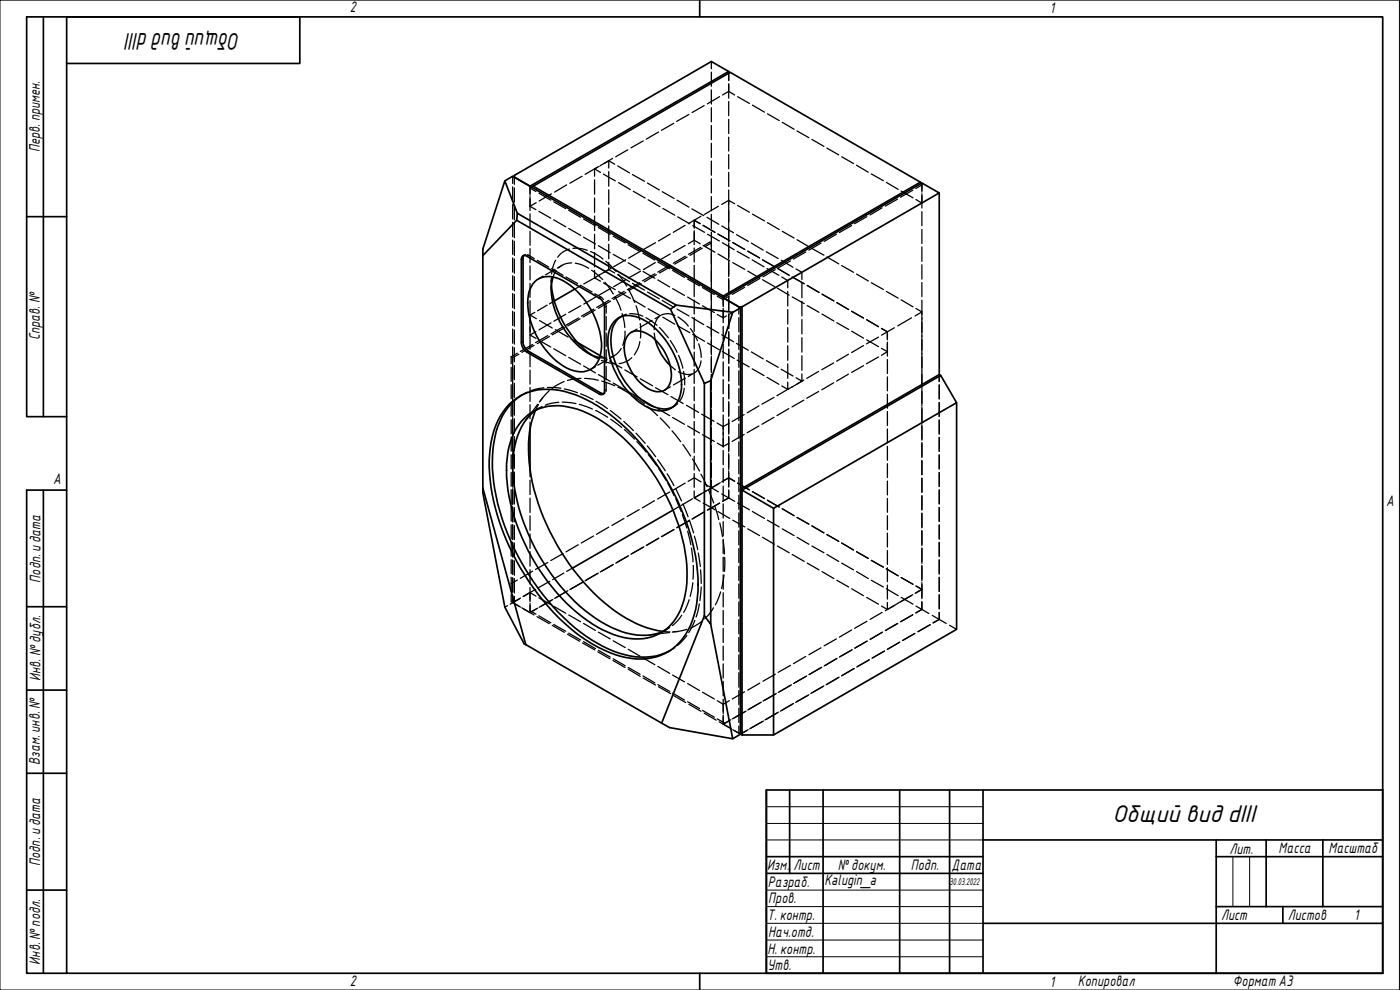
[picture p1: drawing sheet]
<svg xmlns="http://www.w3.org/2000/svg" width="420mm" height="297mm" viewBox="0 0 420 297" stroke-linecap="round" stroke-linejoin="round" font-family="sans-serif">
<g fill="none" stroke="#000" stroke-width=".51">
<path d="M218.7 21.4v.6M151.5 54.3l2.4-1.4 68.3 39.5-2.3 1.3M154.4 52.6l59.1-34.1 5.2 2.9-59.6 34.5-4.7-2.8zM159.5 56.2l.5-.3 57 32.9v.5M276.2 54.7l-59.2 34.1M276.4 55l-.2-.3-57.1-33-59.1 34.2M281.9 57.9v54.5M155.1 66.1l.2-2.1 47.6 27.6-1.7 1.2M155.1 66.1l46.1 26.7M155.1 66.1l-10.2 10.6M155.3 64l-3.8-9.7-6.6 20.4v73.2l6.6 34.3 5.8 11 .5 .2M156.8 76.8l1-.1 22 12.7 1 1 .6 1.4v25.4a.98 .98 0 0 1-.4 1.1 .98 .98 0 0 1-1.2-.1l-21.7-12.6-1-.9-.6-1.9v-25z"/>
<path d="M157.2 76.6l-.2 .6v25.8l.6 1.4 1 1 21.7 12.5 .9 .2M160.5 84.5a7.1 7.1 0 0 1 8.7-.2 24.4 24.4 0 0 1 11.3 20 7.5 7.5 0 0 1-3.9 6.8 8.9 8.9 0 0 1-8.5-1.9 24.1 24.1 0 0 1-9.7-19.5 7.7 7.7 0 0 1 2.1-5.2zM165.5 85.5a30.3 30.3 0 0 0 12.1 21M166 83.1a18.2 18.2 0 0 0 2 13.3 21.1 21.1 0 0 0 11 10.6l1 .3M172.5 86.7l-6.1 3.6M184.3 96.5a5.9 5.9 0 0 1 6.5-1.5 20.8 20.8 0 0 1 11.6 11.5 16 16 0 0 1 1.1 13.8 6 6 0 0 1-7.8 2.5 22.7 22.7 0 0 1-12.4-14.6 13.6 13.6 0 0 1 .5-11zM186.1 95.2a7.9 7.9 0 0 0-2.8 6.9 24.4 24.4 0 0 0 12 19.6l2.1 .7a6.1 6.1 0 0 0 4.3-.2M201.2 92.8l10.2 22.2M202.9 91.6l17 2.1-6.6 20.5M217 89.3l4.7 2.8h1v54.4M217 89.3l59.7-34.4 5.2 3-59.2 34.2M222.2 92.4v127.9l-2.3 1.4"/>
<path d="M156.5 118.6a19.3 19.3 0 0 0-8.3 14.3 53.6 53.6 0 0 0 5 29.1 68.9 68.9 0 0 0 24.3 29.9 27 27 0 0 0 19.3 4.9l4-1.4M173.4 102.8l6.7 3.9M188.5 100.6a4.1 4.1 0 0 1 5.3-.7 14.9 14.9 0 0 1 7.6 13.9 3.9 3.9 0 0 1-5.9 3.3 14.8 14.8 0 0 1-8-14.5zM196.7 102a16.3 16.3 0 0 0 4.4 7.7M211.4 115l1.9-.8v73.1l-1.9-2.5M211.4 115v69.8M282.3 112.6l-.4-.2-59.7 34.4M152.8 121.3a17.2 17.2 0 0 1 18.1-3.4 49.3 49.3 0 0 1 23.2 17.4 70.1 70.1 0 0 1 15.4 38 28 28 0 0 1-4.6 18.3 16.2 16.2 0 0 1-17.1 5.7 42.5 42.5 0 0 1-20.2-12 72.9 72.9 0 0 1-20.5-41 30.3 30.3 0 0 1 3.8-20.7zM157.5 125.4a14.4 14.4 0 0 1 14.1-3 40 40 0 0 1 20.1 13.9 59.3 59.3 0 0 1 14.5 35.1 21.6 21.6 0 0 1-5.9 17.1 15.6 15.6 0 0 1-16.1 1.9 47.3 47.3 0 0 1-21.1-17.6 57.6 57.6 0 0 1-11.1-31.7 21.4 21.4 0 0 1 5.5-15.7zM159.1 128.8v12.1M160.7 123.2a36.7 36.7 0 0 0-.9 21.6 68.3 68.3 0 0 0 24.7 38.5 32.5 32.5 0 0 0 14.4 6.2M160.9 123a17.7 17.7 0 0 0-6.7 12.4 47.6 47.6 0 0 0 4.5 25.3 57.3 57.3 0 0 0 23.2 26.7 20.5 20.5 0 0 0 16.1 2.5l1.2-.6"/>
<path d="M287.1 120.8v68l-54.9 31.7M144.9 146.4l12.9 47M201.9 153.1l-30.1 17.4M222.7 147.1l9.5 5.4v68h-9.5zM232.2 152.5l54.9-31.7-4.8-8.2-59.6 34.5-.5-.3v73.5l.5 .2M211.4 184.8l-12.8 32.2M213.3 187.3l6.6 34.4-19-3.4-43.1-24.9"/>
</g>
<path d="M157 77.5l-.5 .3M157 102.5l-.5 .3M158.6 105.4l-.5 .2M180.3 117.9l-.5 .3" fill="none" stroke="#000" stroke-width=".38"/>
<path d="M158.3 76.8l-.2 .1M158.6 76.6l-.2 .1M180 89.3l-.2 .1M180.3 89.1l-.2 .1M181.6 92.1l-.2 .2M181.9 91.9l-.2 .2M181.6 117.1l-.2 .1M181.9 117h-.2" fill="none" stroke="#000" stroke-width=".3"/>
<g fill="none" stroke="#000" stroke-width=".38">
<path d="M213.5 18.5v2.1M197.6 39.6l-3.7 2.2M202.2 37l-3.7 2.1M206.8 34.3l-3.7 2.1M211.3 31.7l-3.6 2.1M213.5 21.6v4.3M213.5 27v4.2M213.5 32.3v4.3M213.5 37.6v4.3M216 29l-3.7 2.2M218.7 25.3v2.1l1.8 1.1M218.7 22v2.2"/>
<path d="M218.7 25.2v4.2M218.7 30.5v4.2M218.7 35.8v4.3M218.7 27.4l-1.8 1.1M221.4 29l3.5 2M225.8 31.5l3.6 2.1M230.3 34.1l3.6 2.1M234.8 36.7l3.5 2.1M239.2 39.3l3.6 2M153.9 52.9v2.1M153.9 56.1v4.3M154.4 53.1v2.2"/>
<path d="M154.4 56.4v4.2M159.1 55.9v2.7M159.1 59v4.2M159.2 56.3l-.1 .1 1.7 1.1M159.5 56.2h-.1M161.7 58l3.6 2.1M165.5 58.2l-3.7 2.1M170.1 55.5l-3.7 2.1M174.7 52.9l-3.7 2.1M178.4 50.7l1.8 1M178.4 50.7v2.2M178.4 54v4.3"/>
<path d="M178.4 59.4v4.3M179.3 50.2l-3.7 2.1M179.8 49.9l-1.4 .8M181.1 52.2l3.6 2.1M182.7 48.2l1.8 1.1M182.7 48.2l-1.4 .9M182.7 48.2v2.2M182.7 51.5v4.4M182.7 56.9v4.4M183.8 47.5l-3.7 2.2M185.4 49.8l3.5 2.1M185.6 54.8l3.6 2.1"/>
<path d="M188.4 44.9l-3.6 2.1M189.8 52.4l3.6 2M190.1 57.4l3.5 2M193 42.3l-3.6 2.1M194.3 54.9l3.6 2.1M194.5 59.9l3.6 2.1M198.8 57.5l3.5 2M213.5 43v4.2M213.5 48.3v4.3M213.5 53.6v4.3M213.5 59v4.2M218.7 41.1v4.2"/>
<path d="M218.7 46.4v4.3M218.7 51.7v4.3M218.7 57v5.2M243.6 41.8l3.7 2.1M248.2 44.4l3.5 2.1M252.6 47l3.6 2.1M257 49.6l3.6 2.1M261.5 52.2l3.6 2M266 54.7l3.6 2.1M269.4 59.7l-3.7 2.1M270.4 57.3l3.6 2.1M273.9 57.1l-3.6 2.1"/>
<path d="M274.9 59.9l1.8 1M276.4 55l.1 .2M276.6 55.4l-1.8 1.2M276.7 54.9v2.7M276.7 58.2v4.2M153.9 61.4v4.3M153.9 66.7v4.3M153.9 72.1v4.2M153.9 77.4v4.2M154.4 61.7v4.3M154.4 67v4.3M154.4 72.4v4.2"/>
<path d="M154.4 77.7v4.3M157.2 76.7l-.2 .1M157.7 76.4l-.5 .2 .2-.1M158.2 76.4l2.1 1.2M159.1 64.2v4.2M159.1 69.4v4.2M159.1 74.6v4.2M159.1 79.8v4.2M160.9 60.8l-1.8 1.1 1.7 1M161.2 78.1l3.5 2M161.7 63.4l3.6 2.1M166.2 60.6l3.6 2"/>
<path d="M166.2 66l3.6 2.1M166.8 78.1l-1 2.5-.3 1.6M168.7 79.6l-1.4 .8M170.7 63.1l3.5 2.1M170.7 68.6l3.5 2M170.9 74.7l-.3 .2a5.4 5.4 0 0 0-3.2 2.3M171.6 78.9h-.7a5.2 5.2 0 0 0-3.3 1.5M172 74.5l2.4 .1 1.8 .5M172.7 79a9.5 9.5 0 0 1 4 1.5M175.1 65.7l3.6 2M175.1 71.2l3.6 2M177.2 75.5l1.6 .7 2.2 1.5"/>
<path d="M178.4 64.8v4.4M178.4 70.3v4.4M178.4 75.7v4.4M179.6 68.2l3.5 2.1M179.6 73.7l3.5 2.1M181.8 78.4l3.1 3.1M182.7 62.4v4.3M182.7 67.8v4.4M182.7 73.3v4.3M182.7 78.7v2.2M184 70.9l3.6 2M184 76.3l3.6 2"/>
<path d="M187.8 78l-3.7 2.1M188.5 73.5l3.6 2M188.5 78.9l3.6 2M192.2 75.4l-3.5 2.1M193 76l3.5 2M196.7 78.8l-3.6 2.1M196.7 72.8l-3.6 2.1M197.4 78.6l3.6 2M198.9 62.5l3.6 2.1M201.1 79.5l-3.7 2.1M201.2 76.2l-3.7 2.1M201.2 70.2l-3.6 2.1"/>
<path d="M201.6 79.8l-3.7 2.1M203.2 60.1l3.6 2.1M203.4 65.1l3.6 2.1M205.6 73.6l-3.5 2.1M205.6 67.6l-3.5 2.1M205.7 76.9l-3.6 2.1M206.2 77.1l-3.7 2.1M206.6 73.1l1.7-1 1.8 1M207.6 62.7l3.6 2M207.9 67.7l3.6 2M208.3 66.1l-1.7 1M208.3 66.1v2.4"/>
<path d="M208.3 69.2v4.2M208.3 74.4v4.2M208.3 79.6v4.2M208.3 66.1l1.8 1M210.3 74.2l-3.7 2.1M210.4 64.9l-2.1 1.2M210.8 74.5l-3.7 2.1M211 73.6l3.6 2.1M211 67.6l3.6 2.1M212.2 65.2l3.5 2.1M212.3 70.3l3.6 2M213.2 72.7l-2 1"/>
<path d="M213.4 72.8l-1.7 1.2M213.5 64.3v4.3M213.5 69.6v15.9M215.5 76.2l3.5 2.1M215.5 70.2l3.5 2M215.6 61.9l-4.1 2.4M216.6 67.8l3.6 2M216.8 72.8l3.5 2.1M218.7 62.3v5.1M218.7 67.6v5M218.7 72.9v4.9M218.7 78.3v4.7"/>
<path d="M219.9 78.8l3.6 2M219.9 72.8l3.6 2.1M220.5 61.1l-1.8-1-2.1 1.2M221 70.4l3.6 2M221.2 75.4l3.7 2.1M221.4 61.6l3.5 2.1M224.4 75.4l3.6 2M225.5 72.9l3.5 2.1M225.7 78l3.6 2.1M225.8 64.2l3.6 2.1M228.9 78l3.5 2M230 75.6l3.6 2"/>
<path d="M230.3 66.8l3.6 2.1M234.4 78.1l3.6 2.1M234.8 69.4l3.5 2M237.2 78.3l-3.6 2.1M239.2 71.9l3.6 2.1M241.8 75.6l-3.7 2.1M243.6 74.5l3.7 2.1M246.4 72.9l-3.6 2.1M248.2 77.1l3.5 2.1M251 70.3l-3.7 2.1M252.6 79.7l3.6 2M255.6 67.7l-3.7 2.1"/>
<path d="M260.2 65l-3.7 2.1M264.7 62.3l-3.6 2.2M276.7 63.5v4.2M276.7 68.8v4.3M276.7 74.1v4.3M276.7 79.4v4.3M153.9 82.7v4.3M153.9 88.1v4.2M153.9 93.4v4.2M153.9 98.7v4.3M154.4 83v4.3M154.4 88.3v4.3"/>
<path d="M154.4 93.6v4.3M154.4 99v4.2M159.1 85v4.2M159.1 90.2v4.2M159.1 94.5v6M159.1 94.5l1.9 1.1M160.5 93.7l-1.4 .8M160.8 99.5l-1.7 1M161.9 96.2l3.8 2.2M163 82.9l-1.4 .8M164.2 91.6l-2.9 1.7M165.4 96.9l-3.7 2.1"/>
<path d="M165.4 84.1v.8M165.4 85.8v1M165.5 83.4v2.1M165.5 80.6l3.5 2M166.4 90.3l-1.5 .9M166.6 80.8l-2.9 1.7M166.7 98.9l3.8 2.2M166.9 81.2l-.9 1.9M169 98l-3.6 2.2M169.5 98.3l-3.7 2.1M169.8 94.3l-3.6 2.1M169.9 83.1l3.5 2"/>
<path d="M173.6 95.4l-3.7 2.1M174.1 95.7l-3.7 2.1M174.2 85.6l3.5 2M174.3 91.7l-3.6 2.1M174.3 85.7l-1.8 1M177.5 81.1l3.3 2.8M178.2 92.8l-3.7 2.1M178.4 81.1v2.3M178.5 88.1l1.8 1 .8 .7M178.6 93l-3.6 2.1M178.8 89.1l-3.6 2.1M178.8 83.2l-3.6 2"/>
<path d="M179.8 82.5l-1.4 .9 1.8 1M181.1 84.9l3.6 2M181.5 84.7l2.6 3.5M181.7 90.9l.2 1v2.1M181.9 95v4M181.9 99.9v4M182.7 80.9l-1.4 .8M182.7 80.9l1.8 1M182.8 90.1l-3.7 2.2M183.3 86.5l-3.7 2.1M183.3 80.6l-3.6 2M183.3 90.3l-3.7 2.2"/>
<path d="M184.6 89.1l1.8 4M185.4 82.4l3.5 2.1M185.6 82.3l2.5 3.5M185.6 87.5l3.6 2M185.9 95.2l-.2 .2M186.6 94.9l-.4 .1M186.7 94.1l.8 4.2M187.3 87.4l-3.6 2.2M187.6 99.4l-.1 2.2-.6 2M187.7 84l-3.6 2M187.8 87.7l-3.7 2.1M188 94.3l-1.9 .9"/>
<path d="M188.7 86.8l1.8 3.9M189 94.2l2.1 .1 1.8 .6M189.8 85l3.6 2M190.1 90l3.5 2.1M190.9 91.7l1.1 4.3M191.2 98.7l-1.8 1M192 84.8l-3.7 2.1M192.2 97.1v4.3M192.2 81.4l-3.6 2M192.4 85.1l-3.7 2.1M193 81.5l3.5 2M193.9 95.3l3.3 2.3"/>
<path d="M194.3 87.6l3.6 2M194.5 92.6l3.6 2.1M195.7 96.1l-3.6 2.1M196.3 99.9l.4 2.1M196.5 82.2l-3.7 2.1M197 82.4l-3.6 2.2M197.4 84l3.6 2.1M197.7 95.1l-.9 1.5-.5 1.5v.8M197.9 98.3l2.7 3M198.4 94.6l-1.8 1M198.6 94.5l.5-.2a4.3 4.3 0 0 1 3.5 .4M198.8 90.2l3.5 2.1"/>
<path d="M198.9 95.2l3.6 2.1M201.9 81.1l3.5 2.1M201.9 86.6l3.5 2M203.2 92.8l3.6 2M203.4 97.8l3.6 2M203.5 95.1l1.8 1.3 1.3 1.4M206.4 83.7l3.5 2.1M206.4 89.1l3.5 2.1M207.2 98.6l1.5 2.2 .6 1.4M207.6 95.3l3.6 2.1M208.3 84.8v4.2M208.3 90v4.2"/>
<path d="M208.3 95.2v4.2M210.8 86.3l3.6 2.1M210.8 91.7l3.6 2.1M212.2 97.9l3.5 2M213.5 85.6v5.1M213.5 90.9v5.1M213.5 96.3v5M217 93.1v2.3l-1.7-1.1M217 89.3v2.8M217 92.6v4.2M217 97.9v4.3M218 94.8l-1 .6"/>
<path d="M218.7 83.6v4.6M218.7 88.9v4.5M218.7 94.2v4.4M218.7 99.5v4.3M218.9 88.8l-1.9 1.1-1.7-1M219.9 93.7l-1 .6M221.7 92.1v2.1M221.7 95.3v4.3M222.4 92.3l-.2 .1M222.7 92.1l-.1 .1M223.5 86.2l-3.7 2.1M224.4 81.3l3.6 2.1"/>
<path d="M228 83.6l-3.6 2M228.9 83.9l3.5 2.1M230.2 80.6l3.5 2M232.7 80.9l-3.7 2.1M233.3 86.5l3.6 2.1M233.3 80.5l3.6 2.1M234.6 83.1l1.8 1.1v2.1M236.4 87.4v4.4M236.4 92.9v4.3M236.4 98.3v4.4M237.7 89.1l3.7 2M237.7 83.1l3.7 2"/>
<path d="M238.9 80.7l1.8 1v2.2M240.7 84.9v4.4M240.7 90.4v4.4M240.7 95.9v4.3M242.3 91.7l3.5 2M242.3 85.6l3.5 2.1M246.7 94.2l3.6 2.1M246.7 88.3l3.6 2M251.1 96.8l3.6 2.1M251.1 90.8l3.6 2.1M255.6 99.4l3.5 2.1M255.6 93.4l3.5 2"/>
<path d="M257 82.2l3.6 2.1M260.1 95.9l3.6 2.1M261.5 84.8l3.6 2.1M264.5 98.5l1.8 1.1M266 87.4l3.6 2.1M266.3 99.6v2.4M266.3 99.6l-1.8 1M268.4 98.3l-2.1 1.3M270.4 90l3.6 2.1M273.6 95.4l-4.2 2.4M274.9 92.6l1.8 1-2.1 1.2M276.7 84.8v4.2"/>
<path d="M276.7 90.1v21.2M153.4 107v2.1M153.4 110.2v4.2M153.4 115.4v4.2M153.4 107l.1 .1M153.9 104.1v15.8M154.4 104.3v4.3M154.4 109.7v4.2M154.4 115v4.2M155.3 106l-1.9 1M155.7 106.3l-2 .9M156.3 118.7l-.3 .2"/>
<path d="M156.9 118.3l-.3 .2M158.3 117.7l-1.8 .9M159.1 100.6v4.2M159.1 105.8v4.2M159.1 111v4.2M159.1 116.3v4.1M159.1 100.5l1.7 1M159.8 103.4l-3.7 2.1M160.3 103.6l-3.6 2.1M161.7 102.1l3.6 2M162.9 119.3l-1 1.3M163.2 116.3l-3.9 1"/>
<path d="M164.3 116.3l4 .2M164.4 100.7l-3.7 2.1M164.8 117.2l-2.7 3.2M164.9 101l-3.7 2.1M166.2 104.6l3.6 2.1M169.3 114.5l-2.3 1.1-1.3 1M169.4 116.7l3.9 1.1M170.7 107.2l3.5 2.1M171.4 101.7l2 1.1M174.2 118.2l3.8 1.7M174.4 113.5l-2.3 .2-1.8 .5M175.1 109.8l3.6 2.1"/>
<path d="M175.5 113.5l4.1 .6M176.5 106l.8 .4M177.6 106.5l1.9 1.2M178.1 106.9l.8 .4M178.7 110l-1.4 .8M179.6 112.4l3.5 2M180 107.3l2.1 .1M180.1 106.7l1.9 1M180.5 108.1l1.6 .6 2.6 .4M180.6 114.3l3.9 1.4M181.1 118.2l-.1 .1M181.4 118l-.1 .1"/>
<path d="M181.6 117.9l-.4 .2M181.9 115v2.5M181.9 105v4M181.9 110v4M182.2 107.9l-2.8 1.7M182.9 108.3l3.7 2.1M184 114.9l3.6 2.1M184.3 106.7l-1.4 .9M185.5 116.2l3.7 2M186.4 104.6a5.5 5.5 0 0 1-3.3 2.6M187.5 111l3.7 2.1M188.5 117.5l3.6 2.1"/>
<path d="M189.6 107.3l-.2 .2a6.2 6.2 0 0 1-3.6 1.6M190.1 118.8l3.3 2.4M192 102.5a8.7 8.7 0 0 1-1.6 4M192.2 113.7l3.6 2M196.7 116.3l3.8 2.1M201.1 109.7l1.6 1.3M201.2 102.2l2 3.5M201.2 116.1l-1.8 1M201.4 119l3.6 2.1M203.6 111.6l1.5 .5a3.5 3.5 0 0 0 2.5 .1M203.6 106.6l1.3 3.9M205.2 111.4l.3 4.1"/>
<path d="M205.4 116.5l-.4 1.8-1 2M205.7 113.5l-3.6 2M207.9 100.3l3.6 2.1M208.3 100.4v4.2M208.3 105.6v4.2M208.3 110.9v4.1M208.3 116.1v4.2M208.4 111.9l-1.8 1.1M209.7 103.2l.7 2.8v1.2M210.4 108.3l-.1 .5a4.5 4.5 0 0 1-1.8 3M212.3 102.9l3.6 2.1M213.5 101.6v4.9"/>
<path d="M213.5 106.9v4.8M213.5 112.3v4.7M213.5 117.6v4.6M216.6 100.4l3.6 2.1M216.8 105.5l3.5 2.1M217 103.2v4.3M217 108.6v4.2M217 113.9v4.3M217 119.2v4.3M218.7 104.8v4.2M218.7 110.1v4.2M218.7 115.3v4.4"/>
<path d="M221 103l3.6 2.1M221.2 108.1l3.7 2M221.7 100.6v4.3M221.7 106v4.2M221.7 111.2v4.4M221.7 116.6v4.3M225.5 105.6l3.5 2.1M225.7 110.7l3.6 2M230 108.2l3.6 2M230.2 113.2l3.5 2.1M232.3 119.2l-3.6 2.1M234.4 110.8l3.6 2"/>
<path d="M234.6 115.8l1.8 1M236.4 103.7v4.4M236.4 109.2v4.3M236.4 114.7v2.1M236.7 116.6l-3.5 2.1M237.9 116l-1.5 .8M240.7 112.2v2.1l-1.8-1M240.7 101.3v4.3M240.7 106.7v4.4M241.2 114l-3.5 2.1M245.7 117.5l-3.6 2M245.7 111.4l-3.6 2.1"/>
<path d="M250.2 114.9l-3.6 2.1M250.2 108.9l-3.6 2M254.6 112.3l-3.5 2M254.6 106.3l-3.5 2.1M259.1 109.7l-3.5 2M259.1 103.7l-3.5 2.1M260.1 102l3.6 2M263.7 107.1l-3.7 2M263.7 101.1l-3.7 2.1M264.5 104.5l1.8 1-1.8 1.1M266.3 102.7v4.2M266.3 107.9v4.2"/>
<path d="M266.3 113.1v4.2M266.3 118.3v4.2M276.7 111.4v5.1M276.7 116.8v4.9M281.9 112.4v2.1M281.9 115.5v4.2M153.4 120.7v4.2M153.4 126v4.2M153.4 131.2v4.2M153.4 136.4v4.2M153.9 120.1v5M153.9 125.4v5"/>
<path d="M153.9 130.7v5M153.9 136.1v4.8M154.4 120.3v4.3M154.4 125.7v4.2M154.4 131v4.2M154.4 136.3v4.3M158.9 124.6l-1 1.4M159.1 121.5v4.2M159.1 126.7v2.1M160.6 123.2l-.6 .3M161.4 121.3l-2 2.7M161.6 121.3l-.9 1.9"/>
<path d="M161.8 122.4l-.6 .4M162.7 122l-1.8 1M167.7 120.7l-2 .3-2.1 .6M168.7 120.6l4.1 .5M173.9 121.3l3.9 1.4M178.8 123.2l3.6 2M178.9 120.4l3.4 2.2M183.2 123.2l3.2 2.5M183.3 125.8l3.3 2.5M187.2 126.4l2.9 2.8M187.4 128.9l3 2.8M190.9 130l2.7 3"/>
<path d="M191.1 132.5l2.8 3.1M193 120.1l3.5 2.1M194.2 133.8l2.6 3.2M194.2 121.9l3.2 2.8M194.6 136.4l2.5 3.3M197.4 137.9l2.2 3.4M197.4 122.7l3.6 2M198.1 125.4l2.9 3M201.6 122.4l-.3 .1M201.7 129.3l2.6 3.2M201.9 125.3l3.5 2M202.2 122l-.3 .2"/>
<path d="M203.4 121.1l-1.7 1.1M204.9 133.4l2.4 3.4M206 121.6l3.7 2.1M206.4 127.8l3.5 2.1M207.8 137.7l2.1 3.6M208.3 121.3v4.1M208.3 126.5v4.1M208.3 131.7v4.1M208.3 136.9v4.1M210.6 124.3l3.7 2.1M210.8 130.4l3.6 2M213.5 122.9v4.6"/>
<path d="M213.5 128.3v4.4M213.5 133.6v4.4M213.5 138.9v4.3M215.2 126.9l1.8 1.1 1.8-1M217 131.6v2.4l-1.7-1M217 124.5v9.7M217 135.2v4.2M218.7 120.5v4.5M218.7 125.7v4.6M218.7 130.9v4.7M218.7 136.1v4.8M218.8 133l-1.8 1"/>
<path d="M221.7 121.9v4.3M221.7 127.2v4.3M221.7 132.6v4.2M221.7 137.9v4.3M223.3 130.4l-3.6 2M223.3 124.4l-3.6 2.1M227.8 127.8l-3.6 2M227.8 121.8l-3.6 2.1M232.3 125.2l-3.6 2.1M236.7 122.6l-3.5 2.1M241.2 120.1l-3.5 2M266.3 123.5v4.2"/>
<path d="M266.3 128.7v4.2M266.3 133.9v4.2M266.3 139.1v4.2M276.7 122.1v4.8M276.7 127.4v4.7M276.7 132.8v4.5M276.7 138.1v4.4M281.9 120.8v4.2M281.9 126v4.2M281.9 131.2v4.2M281.9 136.5v4.2M153.4 141.7v4.2"/>
<path d="M153.4 146.9v4.2M153.4 152.2v4.2M153.4 157.5v4.2M153.9 141.3v4.9M153.9 146.7v4.7M153.9 152v4.6M153.9 157.3v4.6M154.4 141.7v4.2M154.4 147v4.2M154.4 152.3v4.3M154.4 157.7v4.2M159.1 140.9v2.2"/>
<path d="M159.1 144.1v4.3M159.1 149.5v4.3M159.1 154.8v4.3M182.7 158.2l-3.7 2.1M187.3 155.6l-3.7 2.1M191.8 152.9l-3.6 2.1M196.4 150.2l-3.6 2.2M197.7 140.6l2.2 3.5M200.2 142.2l2 3.5M200.4 145l1.9 3.7M201 147.6l-3.6 2.1M202.2 158.9l-3.7 2.1"/>
<path d="M202.3 158.9l-3.6 2.1M202.8 146.6l1.7 3.7M202.8 149.7l1.6 3.8M203.6 152.1l-1.7 1M204.8 154.4l1.3 4M205 151.2l1.5 3.9M205.6 145l-3.7 2.1M206.4 159.4l.9 4M206.5 144.4l1.8-1 2.1 1.2M206.9 156l1.3 3.9M206.9 156.2l-3.8 2.2M207.8 155.7l3.5-2.1-3.6 2.2"/>
<path d="M207.8 149.7l-3.3 1.9M208.3 142.1v4.1M208.3 147.3v2.1M210.4 142.3l1.8 3.7M210.4 148.2l-2.1 1.2 1.8 1M211 150.9l3.6 2.1M211.5 145.2l2 1.2M212 147.2l-3.3 2M212.3 153l3.7-2-3.7 2.1M212.7 147l1.5 3.9M213.5 146.4l2.1 1.2M213.5 144.3v2.1"/>
<path d="M214.5 151.9l1.2 4M215.5 153.5l3.5 2.1M215.6 145.2l-4.1 2.4M216 156.9l.9 4.1M216.2 144.8l-3.3 2M216.6 148.2l2.1 1.2M217 144.3l1.7-.9 1.8 1-1.8-1-2.1 1.2M217 140.5v4.3M217 145.8v4.3M217 151.2v4.2M217 156.5v4.3M218.7 147v2.4l1.8 1"/>
<path d="M218.7 149.4l-1.8 1M218.7 141.3v4.9M218.7 147.2v2.2M219.9 156.1l3.6 2M221.4 150.9l3.5 2.1M221.4 145l3.5 2M221.7 143.2v4.3M221.7 148.6v4.2M221.7 153.9v4.3M221.7 159.2v4.3M222.7 146.5v.2M222.7 146.9v.2"/>
<path d="M224.4 158.7l3.6 2M225.8 153.5l3.6 2.1M225.8 147.5l3.6 2.1M230.3 156.1l3.6 2M230.3 150.1l3.6 2M234.8 158.7l3.5 2M234.8 152.6l3.5 2.1M239.2 155.2l3.6 2.1M243.6 157.8l3.7 2.1M266.3 144.3v4.2M266.3 149.5v4.2M266.3 154.7v4.2"/>
<path d="M266.3 159.9v4.2M276.7 143.4v4.3M276.7 148.8v4.2M276.7 154v4.4M276.7 159.2v4.5M281.9 141.8v4.2M281.9 147v4.2M281.9 152.3v4.1M281.9 157.5v4.2M153.4 162.7v4.2M153.4 167.9v4.2M153.4 173.2v4.2"/>
<path d="M153.4 178.4l.1 2.2M153.9 178.7v2.1l1.8 1M153.9 162.7v4.5M153.9 168v4.4M153.9 173.3v4.4M153.9 178.7v2.1M154.4 178.9v2.2l1.8 1.1M154.4 162.9v4.3M154.4 168.3v4.3M154.4 173.6v4.3M155.3 174l-1.9 1.1M156 179.6l-2.1 1.2"/>
<path d="M156.2 179.4l-1.8 1.1M159.1 177.8l-1.9 1.1M159.1 160.2v4.3M159.1 165.5v4.3M159.1 170.9v4.3M159.1 176.3v4.3M159.1 177.8l1.7 1.1M159.1 177.8l-2.1 1.2M159.8 171.4l-3.7 2.1M160.8 176.8l-1.7 1M161.7 179.4l3.6 2M164.4 168.8l-3.7 2.1"/>
<path d="M165 174.4l-3.4 1.9M165.9 179.9l-3.7 2.1M169 166.1l-3.7 2.1M169.2 171.9l-3.3 2M170.4 177.2l-4 2.4M171.8 170.5l-1.7 .9M173.5 163.4l-3.6 2.2M174.7 174.8l-3.7 2.1M175 174.6l-3.6 2.1M178.1 160.8l-3.7 2.1M179.3 172.1l-3.7 2.2M179.6 171.9l-3.7 2.1"/>
<path d="M183.8 169.5l-3.7 2.1M184.1 169.3l-3.6 2.1M188.7 166.7l-3.9 2.3M193.2 164.1l-3.8 2.2M197.6 161.5l-3.7 2.2M197.7 161.5l-3.6 2.1M206.8 179.9l-1.6 3.9M207.5 164.5l.5 4.1M207.9 174.9l-.8 4M208 169.7v4.1M208.4 160.9l1 4M209.5 165.9l.7 4.1"/>
<path d="M210.2 171l.2 4.1M210.4 176.1l-.3 4.1M216.3 177.6l-1.6 3.9M217 162l.4 4.2M217 161.8v4.3M217 167.2v4.2M217 172.5v4.3M217 177.8v4.3M217.3 172.5l-.8 4.1M217.5 167.2l-.1 4.2M221.7 164.6v4.2M221.7 169.9v4.3"/>
<path d="M221.7 175.2v4.3M228.9 161.2l3.5 2.1M233.3 163.8l3.6 2M237.7 166.4l3.7 2.1M239.2 161.2l3.6 2.1M242.3 169l3.5 2M243.6 163.8l3.7 2M246.7 171.5l3.6 2.1M248.2 166.4l3.5 2.1M248.2 160.4l3.5 2M251.1 174.1l3.6 2M252.6 169l3.6 2"/>
<path d="M252.6 162.9l3.6 2.1M255.6 176.6l3.5 2.1M257 171.5l3.6 2.1M257 165.5l3.6 2.1M260.1 179.2l3.6 2.1M261.5 174.1l3.6 2M261.5 168.1l3.6 2.1M266 176.6l3.6 2.1M266 170.7l3.6 2.1M266.3 165.1v4.2M266.3 170.4v4.1M266.3 175.6v4.2"/>
<path d="M270.4 179.2l3.6 2.1M270.4 173.3l3.6 2M273.6 178.7l-4.2 2.3M273.9 178.4l-3.6 2.2M274.9 175.8l1.8 1M276.7 164.4v4.6M276.7 169.6v4.7M276.7 174.8v4.8M276.7 176.8l-1.9 1.1M276.7 176.8l-2.1 1.2M281.9 162.7v4.2M281.9 168v4.2"/>
<path d="M281.9 173.2v4.3M281.9 178.5v4.2M152.3 181.7l-.8 .5M153.7 180.7l.2 .1M153.9 180.8l-.8 .5M156.6 182.4l3.7 2.1M157.2 182.7l1.9 1.1 1.8-1.1M159.1 181.1v2.7M159.1 183.2l1.7 1.1M161.2 185l3.6 2.1M161.4 182.5l-1.9 1M161.7 184.8l3.6 2.1"/>
<path d="M165.5 180.1l-3.7 2.1M165.7 187.6l3.7 2.1M166.2 187.4l3.6 2M166.2 181.9l3.6 2.1M170.3 190.3l3.6 2.1M170.7 190l3.5 2M170.7 184.5l3.5 2M174.8 192.9l3.7 2.1M175.1 192.5l3.6 2.1M175.1 187.1l3.6 2.1M179.4 195.6l3.7 2.1M179.6 195.1l3.5 2.1"/>
<path d="M179.6 189.7l3.5 2M184 198.2l3.6 2.1M184 197.7l3.6 2.1M184 192.3l3.6 2M188.5 194.8l3.6 2.1M193 197.4l3.5 2M196.8 190.3l-1.7 .2M197.4 199.9l3.6 2.1M198.9 189.5l-.7 .4M198.9 189.5l2.1 .1M200.2 188.8l-.7 .4M200.7 195.5l-.4 .1"/>
<path d="M200.9 189.8l-3.3 .4M201 188.3l-1.8 1M201.3 195.1l-.3 .2M202.5 194.3l-1.7 1.1M203.4 189.5l-1.7 .2M204.6 184.6l-1.2 1.6-1.6 1.5M206.1 190.7l-2.8 3M206.2 188.8l-2.8 .7h-1.3M208.5 186.2l-1.8 3.6M209.9 181.2l-1 4M210.8 186.4l-2.1 1.4-1.6 .7M214.1 182.4l-1.2 1.9-1.4 1.4"/>
<path d="M217 183.2v4.2M217 188.5v4.3M217 193.9v4.2M217 199.2v4.2M221.7 180.6v4.2M221.7 185.9v4.3M221.7 191.2v4.3M221.7 196.5v4.3M237.2 199.6l-3.6 2.1M241.8 197l-3.7 2.1M246.4 194.4l-3.6 2.1M251 197.7l-3.7 2.1"/>
<path d="M251 191.7l-3.7 2.1M251.2 197.5l-3.6 2.2M255.6 189l-3.7 2.2M255.8 194.9l-3.9 2.3M260.2 192.4l-3.7 2.1M260.2 186.4l-3.7 2.1M260.3 192.3l-3.6 2.1M260.8 198l-3.7 2.1M260.9 197.9l-3.6 2.1M264.5 181.8l1.8 1.1M264.7 189.7l-3.6 2.2M264.7 183.8l-3.6 2.1"/>
<path d="M264.9 189.7l-3.7 2.1M265.4 195.4l-3.7 2.1M265.5 195.3l-3.6 2.1M266.3 180.8v2.1M268.4 181.7l-2.1 1.2M269.4 187.1l-3.7 2.1M269.4 181.1l-3.7 2.1M270.1 192.6l-3.8 2.3M270.3 186.5l3.6-2-3.6 2M274.5 190.1l-3.7 2.1M274.6 190l-3.6 2.1M274.9 181.8l1.8 1.1"/>
<path d="M275.5 189.5l3.6-2.1-3.6 2.1M276.7 180.5v2.4l-1.8 1M276.7 182.9l-1.9 1M276.7 182.9l2.1 1.2M276.7 180.7v2.2M279.8 184.6l4.2 2.5M281.9 183.8v2.1l-1.9 1 1.9-1zM285 187.6l2.1 1.2M188.5 200.8l3.7 2.1M188.5 200.3l3.6 2M193 202.8l3.5 2.1M193 203.4l3.7 2.1"/>
<path d="M197.4 205.4l3.6 2M197.6 206l3.7 2.1M201.9 207.9l3.5 2.1M201.9 202.6l3.5 2M202.2 208.7l3.6 2.1M206.4 210.6l3.5 2M206.4 205.1l3.5 2.1M206.8 211.3l3.6 2.1M210.8 213.2l3.6 2M210.8 207.7l3.6 2M211.3 214l3.6 2.1M215.3 215.7l1.9 1.1"/>
<path d="M215.3 210.2l1.7 1.1 1.9-1.1M215.8 216.6l3.7 2.1M217 204.5v4.3M217 209.8v4.3M217 214.6v2.7M217 217.3l1.9 1.1M218.9 216.2l-1.9 1.1M219.3 215.9l-1.7 1.1-.2-.1M219.9 218.9l1.8 1.1M221.7 217.9v2.1h.4M221.7 201.9v4.3M221.7 207.2v4.2"/>
<path d="M221.7 212.5v4.3M223.5 213.6l-3.7 2.1M223.5 207.6l-3.7 2.1M223.9 213.3l-3.6 2.1M224.5 218.9l-2.3 1.4-1.8-1.1M228 210.9l-3.6 2.1M228 205l-3.6 2.1M228.5 210.7l-3.7 2.1M229.1 216.3l-4.1 2.4M232.7 208.3l-3.7 2.1M232.7 202.3l-3.7 2.1M233 208.1l-3.6 2.1"/>
<path d="M233.2 213.9l-3.6 2.1M233.6 213.7l-3.6 2.1M237.2 205.6l-3.6 2.2M237.6 205.5l-3.7 2.1M237.8 211.3l-3.6 2.1M238.2 211.1l-3.6 2.1M242.1 202.8l-4 2.3M242.8 208.5l-4 2.2M246.6 200.2l-3.8 2.2M247 206l-3.7 2.1M247.3 205.8l-3.7 2.1M251.6 203.3l-3.7 2.2"/>
<path d="M251.8 203.2l-3.6 2.1M256.2 200.6l-3.7 2.2M256.4 200.6l-3.7 2.1M222.4 220h.3"/>
</g>
<path d="M20 5.1h395v286.9h-395zM210 0v5.1M210 292v5" fill="none" stroke="#000" stroke-width=".51"/>
<path d="M0 0h420v297h-420z" fill="none" stroke="#000" stroke-width=".3"/>
<g fill="none" stroke="#000" stroke-width=".51">
<path d="M230 237h185v55h-185zM237 237v25.1M247 237v55M270 237v55M285 237v55M295 237v55M230 257h65M295 252h120M365 257h50M365 252v40M380 252v20M397 252v20"/>
<path d="M230 262.1h65M295 277h120M365 272h50M385 272v5"/>
</g>
<path d="M230 242h65M230 247.1h65M230 252h65M370 257v15M375 257v15M230 267.1h65M230 272h65M230 277h65M230 282.1h65M230 287.1h65" fill="none" stroke="#000" stroke-width=".3"/>
<path d="M13 5.1v119.9M20 19h70v-13.9h-82v119.9h12M8 65h12M13 147.1v144.9M20 147.1h-12v144.9h12M8 182h12M8 207.1h12M8 232h12M8 267.1h12" fill="none" stroke="#000" stroke-width=".51"/>
<g font-size="7">
<text x="72.1" y="9.9" transform="rotate(180 72.1 9.9)">ОбщийвидdIII</text>
<text x="333.9" y="246.6">Общий видdIII</text>
</g>
<g font-size="4.4">
<text x="105" y="3.7">2</text>
<text x="315" y="3.8">1</text>
<text x="11.9" y="45.6" transform="rotate(-90 11.9 45.6)">Перв. примен.</text>
<text x="12" y="102.2" transform="rotate(-90 12 102.2)">Справ. №</text>
<text x="16" y="145.2">A</text>
<text x="416" y="151.7">A</text>
<text x="12.2" y="174.8" transform="rotate(-90 12.2 174.8)">Подп. идата</text>
<text x="12.2" y="204.3" transform="rotate(-90 12.2 204.3)">Инв. №дубл.</text>
<text x="12" y="229.5" transform="rotate(-90 12 229.5)">Взам. инв. №</text>
<text x="369" y="256.1">Лит.</text>
<text x="383.7" y="256.1">Масса</text>
<text x="398.7" y="256.1">Масштаб</text>
<text x="12.1" y="259.8" transform="rotate(-90 12.1 259.8)">Подп. идата</text>
<text x="230.2" y="261.1">Изм.</text>
<text x="238.2" y="261.1">Лист</text>
<text x="251.5" y="261">№докум.</text>
<text x="273.4" y="261.2">Подп.</text>
<text x="285.6" y="261.2">Дата</text>
<text x="230.4" y="266.1">Разраб.</text>
<text x="247.4" y="265.7">Kalugin_a</text>
<text x="230.6" y="271.1">Пров.</text>
<text x="230.3" y="276.1">Т. контр.</text>
<text x="230.5" y="281.1">Нач.отд.</text>
<text x="366.5" y="276.1">Лист</text>
<text x="386.5" y="276.1">Листов</text>
<text x="406.4" y="276">1</text>
<text x="230.4" y="286.1">Н. контр.</text>
<text x="12.1" y="289.4" transform="rotate(-90 12.1 289.4)">Инв. №подл.</text>
<text x="230.3" y="291.1">Утв.</text>
<text x="105" y="295.9">2</text>
<text x="315" y="296.1">1</text>
<text x="323.5" y="295.8">Копировал</text>
<text x="370" y="295.8">Формат А3</text>
</g>
<text font-size="2.8" x="285" y="265.5">30.03.2022</text>
</svg>
